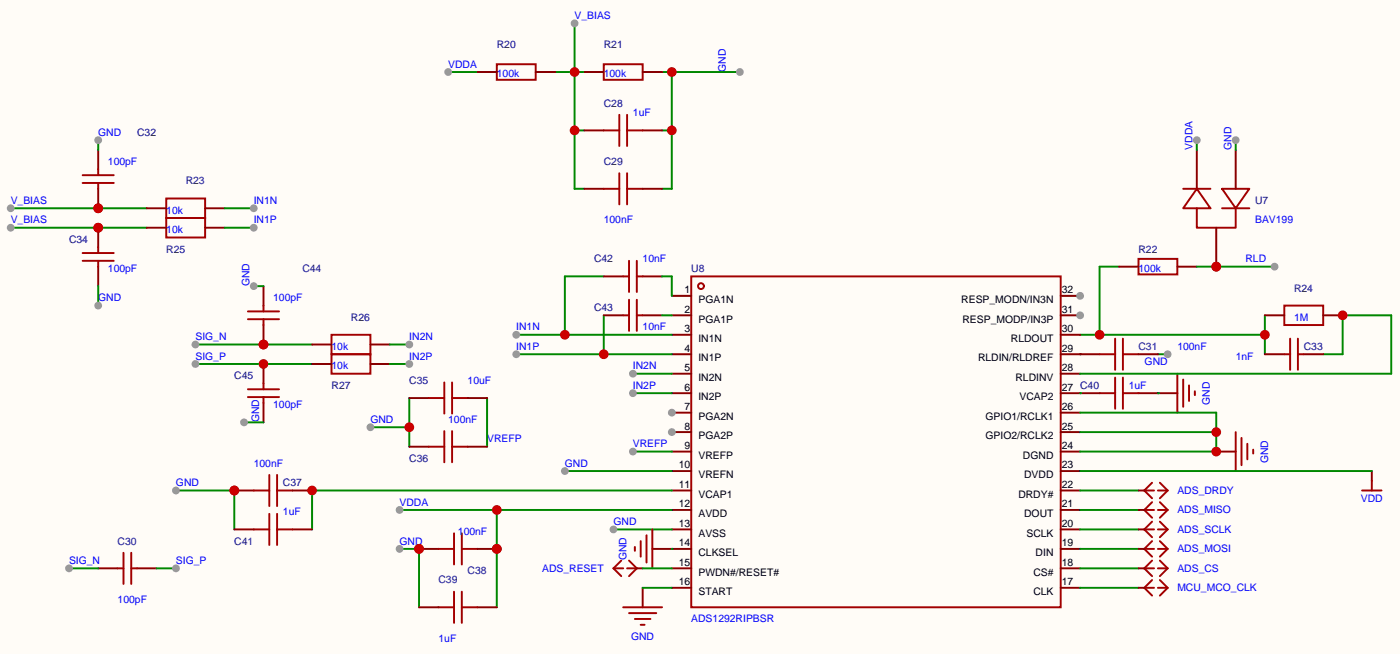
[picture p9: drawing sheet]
<svg xmlns="http://www.w3.org/2000/svg" width="183mm" height="85mm" viewBox="0 0 183 85" stroke-linecap="round" stroke-linejoin="round" font-family="sans-serif">
<path d="M0 0h182.9v85.3h-182.9z" fill="#fffcf7"/>
<path d="M86.5 9.4h10.1M86.5 17h1.3M87.8 9.4v15.2h-1.3M63.6 51.9v6.4" fill="none" stroke="#008700" stroke-width=".25"/>
<g fill="#c00">
<circle cx="87.8" cy="9.4" r=".63"/>
<circle cx="87.8" cy="17" r=".63"/>
</g>
<circle cx="96.6" cy="9.4" r=".51" fill="#999"/>
<path d="M151.3 46.2h1.2" fill="none" stroke="#008700" stroke-width=".25"/>
<circle cx="152.5" cy="46.2" r=".51" fill="#999"/>
<path d="M72.5 9.4h3.8M75.1 3v21.6h1.2M75.1 17h1.2" fill="none" stroke="#008700" stroke-width=".25"/>
<g fill="#c00">
<circle cx="75.1" cy="9.4" r=".63"/>
<circle cx="75.1" cy="17" r=".63"/>
</g>
<circle cx="75.1" cy="3" r=".51" fill="#999"/>
<path d="M25.5 45h15.3" fill="none" stroke="#008700" stroke-width=".25"/>
<circle cx="34.4" cy="45" r=".63" fill="#c00"/>
<circle cx="25.5" cy="45" r=".51" fill="#999"/>
<path d="M1.4 29.7h17.8" fill="none" stroke="#008700" stroke-width=".25"/>
<circle cx="12.8" cy="29.7" r=".63" fill="#c00"/>
<circle cx="1.4" cy="29.7" r=".51" fill="#999"/>
<path d="M146.2 34.8h-2.6v8.9M141.1 46.2h.1M141.1 43.7h24.1M165.2 41.1v5.1" fill="none" stroke="#008700" stroke-width=".25"/>
<g fill="#c00">
<circle cx="143.6" cy="43.7" r=".63"/>
<circle cx="165.2" cy="43.7" r=".63"/>
</g>
<path d="M1.4 27.2h17.8" fill="none" stroke="#008700" stroke-width=".25"/>
<circle cx="12.8" cy="27.2" r=".63" fill="#c00"/>
<circle cx="1.4" cy="27.2" r=".51" fill="#999"/>
<g fill="none" stroke="#a10000" stroke-width=".25">
<path d="M90.3 36.1h48.3v43.1h-48.3z"/>
<circle cx="91.6" cy="37.3" r=".38"/>
</g>
<path d="M87.8 38.6h2.5M87.8 41.1h2.5M87.8 43.7h2.5M87.8 46.2h2.5M87.8 48.8h2.5M87.8 51.3h2.5M87.8 53.8h2.5" fill="none" stroke="#870000" stroke-width=".25"/>
<circle cx="87.8" cy="53.8" r=".51" fill="#999"/>
<path d="M87.8 56.4h2.5" fill="none" stroke="#870000" stroke-width=".25"/>
<circle cx="87.8" cy="56.4" r=".51" fill="#999"/>
<g fill="none" stroke="#870000" stroke-width=".25">
<path d="M87.8 58.9h2.5M138.6 58.9h2.5M138.6 56.4h2.5M138.6 53.8h2.5M138.6 51.3h2.5M138.6 48.8h2.5M138.6 46.2h2.5M138.6 43.7h2.5M138.6 41.1h2.5M87.8 61.5h2.5M87.8 64h2.5M87.8 66.5h2.5"/>
<path d="M87.8 69.1h2.5M87.8 71.6h2.5M87.8 74.2h2.5M87.8 76.7h2.5M138.6 61.5h2.5M138.6 64h2.5M138.6 66.5h2.5M138.6 69.1h2.5M138.6 71.6h2.5M138.6 74.2h2.5M138.6 76.7h2.5"/>
</g>
<circle cx="141.1" cy="41.1" r=".51" fill="#999"/>
<path d="M138.6 38.6h2.5" fill="none" stroke="#870000" stroke-width=".25"/>
<circle cx="141.1" cy="38.6" r=".51" fill="#999"/>
<path d="M58.5 9.4h3.9M141.1 71.6h7.6M141.1 69.1h7.6M141.1 66.5h7.6M141.1 64h7.6" fill="none" stroke="#008700" stroke-width=".25"/>
<circle cx="58.5" cy="9.4" r=".51" fill="#999"/>
<path d="M32.4 41.7h4M32.4 40.6h4" fill="none" stroke="#a10000" stroke-width=".25"/>
<path d="M34.4 42.4v2.6" fill="none" stroke="#870000" stroke-width=".25"/>
<circle cx="34.4" cy="45" r=".63" fill="#c00"/>
<path d="M12.8 24.6v2.6M34.4 37.3v2.6M34.4 47.5v2.5M34.4 52.6v2.5M12.8 74.2h2.6M17.9 74.2h2.5" fill="none" stroke="#870000" stroke-width=".25"/>
<path d="M10.8 23.9h4.1M10.8 22.9h4.1M34.4 39.9v.7M32.4 50.8h4M32.4 51.8h4M34.4 41.7v.7M34.4 50v.8M34.4 51.8v.8M15.4 74.2h.7M16.1 72.1v4.1M17.1 72.1v4.1M17.1 74.2h.8" fill="none" stroke="#a10000" stroke-width=".25"/>
<circle cx="12.8" cy="27.2" r=".63" fill="#c00"/>
<path d="M12.8 19.6v2.5M12.8 29.7v2.6" fill="none" stroke="#870000" stroke-width=".25"/>
<path d="M10.8 33h4.1M10.8 34h4.1M12.8 22.1v.8M12.8 23.9v.7" fill="none" stroke="#a10000" stroke-width=".25"/>
<circle cx="12.8" cy="29.7" r=".63" fill="#c00"/>
<path d="M12.8 34.8v2.5" fill="none" stroke="#870000" stroke-width=".25"/>
<path d="M12.8 32.3v.7M12.8 34v.8" fill="none" stroke="#a10000" stroke-width=".25"/>
<path d="M20.4 74.2h2.6" fill="none" stroke="#008700" stroke-width=".25"/>
<circle cx="23" cy="74.2" r=".51" fill="#999"/>
<path d="M9 74.2h3.8" fill="none" stroke="#008700" stroke-width=".25"/>
<circle cx="9" cy="74.2" r=".51" fill="#999"/>
<path d="M31.9 55.1h2.5" fill="none" stroke="#008700" stroke-width=".25"/>
<circle cx="31.9" cy="55.1" r=".51" fill="#999"/>
<path d="M12.8 37.3v2.6" fill="none" stroke="#008700" stroke-width=".25"/>
<circle cx="12.8" cy="39.9" r=".51" fill="#999"/>
<path d="M33.1 37.3h1.3" fill="none" stroke="#008700" stroke-width=".25"/>
<circle cx="33.1" cy="37.3" r=".51" fill="#999"/>
<path d="M12.8 18.3v1.3" fill="none" stroke="#008700" stroke-width=".25"/>
<circle cx="12.8" cy="18.3" r=".51" fill="#999"/>
<path d="M25.5 47.5h15.3" fill="none" stroke="#008700" stroke-width=".25"/>
<circle cx="34.4" cy="47.5" r=".63" fill="#c00"/>
<circle cx="25.5" cy="47.5" r=".51" fill="#999"/>
<path d="M52.2 66.5h35.6M64.9 66.5v12.7" fill="none" stroke="#008700" stroke-width=".25"/>
<g fill="#c00">
<circle cx="64.9" cy="66.5" r=".63"/>
<circle cx="64.9" cy="71.6" r=".63"/>
</g>
<circle cx="52.2" cy="66.5" r=".51" fill="#999"/>
<path d="M52.2 71.6h2.5v7.6" fill="none" stroke="#008700" stroke-width=".25"/>
<circle cx="54.7" cy="71.6" r=".63" fill="#c00"/>
<circle cx="52.2" cy="71.6" r=".51" fill="#999"/>
<path d="M21.7 28.4h5.1v2.6h-5.1zM21.7 25.9h5.1v2.5h-5.1zM43.3 46.2h5.1v2.6h-5.1zM43.3 43.7h5.1v2.5h-5.1z" fill="none" stroke="#a10000" stroke-width=".25"/>
<path d="M19.2 29.7h2.5M19.2 27.2h2.5M26.8 29.7h2.5M26.8 27.2h2.5M40.8 47.5h2.5M40.8 45h2.5M48.4 47.5h2.5M48.4 45h2.5" fill="none" stroke="#870000" stroke-width=".25"/>
<path d="M78.9 36.1h-5.1v7.6M67.4 43.7h20.4" fill="none" stroke="#008700" stroke-width=".25"/>
<circle cx="73.8" cy="43.7" r=".63" fill="#c00"/>
<circle cx="67.4" cy="43.7" r=".51" fill="#999"/>
<path d="M67.4 46.2h20.4M78.9 41.1v5.1" fill="none" stroke="#008700" stroke-width=".25"/>
<circle cx="78.9" cy="46.2" r=".63" fill="#c00"/>
<circle cx="67.4" cy="46.2" r=".51" fill="#999"/>
<path d="M23 64h7.6v5.1M87.8 64h-47v5.1" fill="none" stroke="#008700" stroke-width=".25"/>
<circle cx="30.6" cy="64" r=".63" fill="#c00"/>
<circle cx="23" cy="64" r=".51" fill="#999"/>
<path d="M73.8 61.5h14" fill="none" stroke="#008700" stroke-width=".25"/>
<circle cx="73.8" cy="61.5" r=".51" fill="#999"/>
<path d="M48.4 55.8h5.1M53.5 51.9v6.4" fill="none" stroke="#008700" stroke-width=".25"/>
<circle cx="53.5" cy="55.8" r=".63" fill="#c00"/>
<circle cx="48.4" cy="55.8" r=".51" fill="#999"/>
<path d="M80.1 69.1h7.7" fill="none" stroke="#008700" stroke-width=".25"/>
<circle cx="80.1" cy="69.1" r=".51" fill="#999"/>
<path d="M141.1 53.8h17.8v5.1h-17.8M141.1 56.4h17.8M141.1 76.7h7.6" fill="none" stroke="#008700" stroke-width=".25"/>
<g fill="none" stroke="#a10000" stroke-width=".25">
<path d="M167.8 39.9h5v2.5h-5zM153.8 48.8v5M154.6 49.5v3.6M155.3 50.3v2M156.1 51.1v.5M161.4 56.4v5.1M162.2 57.1v3.6M162.9 57.9v2M163.7 58.7v.5M81.4 79.2h5.1M82.9 71.4v.5M83.7 70.6v2"/>
<path d="M84.5 69.8v3.6M85.2 69.1v5.1M82.2 80h3.5M82.9 80.8h2.1M83.7 81.5h.5"/>
</g>
<path d="M151.3 51.3h2.5M158.9 58.9h2.5M165.2 41.1h2.6M172.8 41.1h2.6M83.9 76.7v2.5M85.2 71.6h2.6" fill="none" stroke="#870000" stroke-width=".25"/>
<g fill="#c00">
<circle cx="158.9" cy="58.9" r=".63"/>
<circle cx="158.9" cy="56.4" r=".63"/>
</g>
<path d="M62.4 9.4h2.5M70 9.4h2.5M76.3 9.4h2.6M83.9 9.4h2.6M83.2 74.2h.7M148.7 71.6h.8M148.7 66.5h.8M148.7 69.1h.8M148.7 74.2h.8M148.7 64h.8M148.7 76.7h.8M179.2 61.5v1.2" fill="none" stroke="#870000" stroke-width=".25"/>
<g fill="none" stroke="#a10000" stroke-width=".25">
<path d="M64.9 8.4h5.1v2h-5.1zM78.9 8.4h5v2h-5zM80.1 74.2h1.3M80.1 74.2l1.1 1M81.2 73.2l-1.1 1M81.9 74.2h1.3M82.2 73.2l1 1M83.2 74.2l-1 1M149.5 64h1.2M149.5 71.6l1 1M149.5 71.6h1.2M149.5 66.5l1 1.1"/>
<path d="M149.5 66.5h1.2M149.5 69.1l1 1M149.5 69.1h1.2M149.5 74.2l1 1M149.5 74.2h1.2M149.5 64l1 1M149.5 76.7l1 1M149.5 76.7h1.2M150.5 70.6l-1 1M150.5 65.5l-1 1M150.5 68.1l-1 1M150.5 73.2l-1 1"/>
<path d="M150.5 63l-1 1M150.5 75.7l-1 1M151.3 64h1.2M151.3 71.6h1.2M151.3 66.5h1.2M151.3 69.1h1.2M151.3 74.2h1.2M151.3 76.7h1.2M151.5 70.6l1 1M151.5 65.5l1 1M151.5 68.1l1 1M151.5 73.2l1 1"/>
<path d="M151.5 63l1 1M151.5 75.7l1 1M152.5 71.6l-1 1M152.5 66.5l-1 1.1M152.5 69.1l-1 1M152.5 74.2l-1 1M152.5 64l-1 1M152.5 76.7l-1 1M177.9 64h2.6M179.2 62.7v1.3"/>
</g>
<path d="M172.8 46.2h2.6v-5.1h6.3v7.7h-40.6M83.9 74.2h3.9M83.9 76.7h3.9M141.1 61.5h38.1M141.1 74.2h7.6" fill="none" stroke="#008700" stroke-width=".25"/>
<circle cx="175.4" cy="41.1" r=".63" fill="#c00"/>
<path d="M148.7 33.8h5.1v2h-5.1z" fill="none" stroke="#a10000" stroke-width=".25"/>
<path d="M146.2 34.8h2.5M153.8 34.8h2.5" fill="none" stroke="#870000" stroke-width=".25"/>
<path d="M156.3 34.8h10.2" fill="none" stroke="#008700" stroke-width=".25"/>
<circle cx="158.9" cy="34.8" r=".63" fill="#c00"/>
<circle cx="166.5" cy="34.8" r=".51" fill="#999"/>
<path d="M35.2 62v4" fill="none" stroke="#a10000" stroke-width=".25"/>
<path d="M30.6 64h2.5" fill="none" stroke="#870000" stroke-width=".25"/>
<circle cx="30.6" cy="64" r=".63" fill="#c00"/>
<path d="M36.2 64h2M36.2 62v4" fill="none" stroke="#a10000" stroke-width=".25"/>
<path d="M38.2 64h2.6" fill="none" stroke="#870000" stroke-width=".25"/>
<circle cx="40.8" cy="64" r=".63" fill="#c00"/>
<path d="M56 58.3h2M58 56.3v4M59.1 58.3h2M59.1 56.3v4M33.1 64h2.1M59.3 69.6v4.1" fill="none" stroke="#a10000" stroke-width=".25"/>
<path d="M53.5 58.3h2.5M61.1 58.3h2.5M54.7 71.6h2.6" fill="none" stroke="#870000" stroke-width=".25"/>
<circle cx="54.7" cy="71.6" r=".63" fill="#c00"/>
<path d="M60.3 71.6h2.1M60.3 69.6v4.1" fill="none" stroke="#a10000" stroke-width=".25"/>
<path d="M62.4 71.6h2.5" fill="none" stroke="#870000" stroke-width=".25"/>
<circle cx="64.9" cy="71.6" r=".63" fill="#c00"/>
<path d="M78.9 24.6h2M80.9 22.6v4.1M81.9 24.6h2M81.9 22.6v4.1M156.3 27.2v2.5h5.1v-2.5M143.6 46.2h2.1M145.7 44.2v4.1M146.7 46.2h2M146.7 44.2v4.1M57.3 71.6h2" fill="none" stroke="#a10000" stroke-width=".25"/>
<path d="M76.3 24.6h2.6M83.9 24.6h2.6M158.9 29.7v5.1M141.1 46.2h2.5M148.7 46.2h2.6" fill="none" stroke="#870000" stroke-width=".25"/>
<circle cx="158.9" cy="34.8" r=".63" fill="#c00"/>
<path d="M156.3 19.6v5M161.4 19.6v5" fill="none" stroke="#870000" stroke-width=".25"/>
<path d="M154.6 24.6h3.5M156.3 24.6l1.8 2.6h-3.5zM159.6 24.6h3.6l-1.8 2.6zM159.6 27.2h3.6" fill="none" stroke="#a10000" stroke-width=".25"/>
<path d="M156.3 18.3v1.3" fill="none" stroke="#008700" stroke-width=".25"/>
<circle cx="156.3" cy="18.3" r=".51" fill="#999"/>
<path d="M161.4 18.3v1.3" fill="none" stroke="#008700" stroke-width=".25"/>
<circle cx="161.4" cy="18.3" r=".51" fill="#999"/>
<g fill="none" stroke="#a10000" stroke-width=".25">
<path d="M78.9 17h2M80.9 15v4M81.9 15v4M81.9 17h2M81.4 36.1h.8M82.2 34v4.1M82.2 39.1v4.1M83.2 34v4.1M83.2 39.1v4.1M83.2 36.1h.7M56 51.9h2M58 49.9v4.1"/>
<path d="M59.1 51.9h2M59.1 49.9v4.1M81.4 41.1h.8M83.2 41.1h.7M143.6 51.3h2.1M145.7 49.3v4M146.7 49.3v4M146.7 51.3h2M167.8 46.2h.7M168.5 44.2v4.1M169.5 44.2v4.1M169.5 46.2h.8"/>
<path d="M33.1 69.1h2.1M35.2 67.1v4M36.2 67.1v4M36.2 69.1h2M57.3 79.2h2M59.3 77.2v4.1M60.3 77.2v4.1M60.3 79.2h2.1"/>
</g>
<g fill="none" stroke="#870000" stroke-width=".25">
<path d="M76.3 17h2.6M83.9 17h2.6M78.9 36.1h2.5M83.9 36.1h2.6M53.5 51.9h2.5M61.1 51.9h2.5M78.9 41.1h2.5M83.9 41.1h2.6M141.1 51.3h2.5M148.7 51.3h2.6M165.2 46.2h2.6M170.3 46.2h2.5"/>
<path d="M30.6 69.1h2.5M38.2 69.1h2.6M54.7 79.2h2.6M62.4 79.2h2.5"/>
</g>
<path d="M86.5 36.1h1.3v2.5M82.7 48.8h5.1M86.5 41.1h1.3M141.1 51.3h.1M151.3 51.3h.1M87.8 71.6h.1" fill="none" stroke="#008700" stroke-width=".25"/>
<circle cx="82.7" cy="48.8" r=".51" fill="#999"/>
<path d="M82.7 51.3h5.1" fill="none" stroke="#008700" stroke-width=".25"/>
<circle cx="82.7" cy="51.3" r=".51" fill="#999"/>
<path d="M29.3 29.7h3.8" fill="none" stroke="#008700" stroke-width=".25"/>
<circle cx="33.1" cy="29.7" r=".51" fill="#999"/>
<path d="M29.3 27.2h3.8" fill="none" stroke="#008700" stroke-width=".25"/>
<circle cx="33.1" cy="27.2" r=".51" fill="#999"/>
<path d="M50.9 45h2.6" fill="none" stroke="#008700" stroke-width=".25"/>
<circle cx="53.5" cy="45" r=".51" fill="#999"/>
<path d="M50.9 47.5h2.6" fill="none" stroke="#008700" stroke-width=".25"/>
<circle cx="53.5" cy="47.5" r=".51" fill="#999"/>
<path d="M82.7 58.9h5.1" fill="none" stroke="#008700" stroke-width=".25"/>
<circle cx="82.7" cy="58.9" r=".51" fill="#999"/>
<g font-size="1.4" fill="#00f">
<text x="75.1" y="2.5">V_BIAS</text>
<text x="58.5" y="8.8">VDDA</text>
<text x="64.9" y="10.1">100k</text>
<text x="78.9" y="10.1">100k</text>
<text x="94.8" y="9.4" transform="rotate(-90 94.8 9.4)">GND</text>
<text x="12.8" y="17.7">GND</text>
<text x="82.7" y="15.2">1uF</text>
<text x="14.1" y="21.5">100pF</text>
<text x="155.8" y="19.6" transform="rotate(-90 155.8 19.6)">VDDA</text>
<text x="160.9" y="19.6" transform="rotate(-90 160.9 19.6)">GND</text>
<text x="1.4" y="29.2">V_BIAS</text>
<text x="1.4" y="26.6">V_BIAS</text>
<text x="21.7" y="27.9">10k</text>
<text x="33.1" y="29.2">IN1P</text>
<text x="33.1" y="26.6">IN1N</text>
<text x="78.9" y="29.2">100nF</text>
<text x="164" y="29.2">BAV199</text>
<text x="14.1" y="35.5">100pF</text>
<text x="21.7" y="30.4">10k</text>
<text x="83.9" y="34.2">10nF</text>
<text x="148.7" y="35.5">100k</text>
<text x="162.7" y="34.2">RLD</text>
<text x="12.8" y="39.3">GND</text>
<text x="32.6" y="37.3" transform="rotate(-90 32.6 37.3)">GND</text>
<text x="35.7" y="39.3">100pF</text>
<text x="169" y="41.9">1M</text>
<text x="25.5" y="44.4">SIG_N</text>
<text x="25.5" y="46.9">SIG_P</text>
<text x="43.3" y="45.7">10k</text>
<text x="53.5" y="44.4">IN2N</text>
<text x="53.5" y="46.9">IN2P</text>
<text x="67.4" y="43.1">IN1N</text>
<text x="67.4" y="45.7">IN1P</text>
<text x="83.9" y="43.1">10nF</text>
<text x="149.5" y="47.7">GND</text>
<text x="153.8" y="45.7">100nF</text>
<text x="161.4" y="46.9">1nF</text>
<text x="35.7" y="53.3">100pF</text>
<text x="43.3" y="48.2">10k</text>
<text x="61.1" y="50.1">10uF</text>
<text x="82.7" y="48.2">IN2N</text>
<text x="82.7" y="50.7">IN2P</text>
<text x="147.4" y="50.7">1uF</text>
<text x="158.1" y="52.8" transform="rotate(-90 158.1 52.8)">GND</text>
<text x="33.9" y="55.1" transform="rotate(-90 33.9 55.1)">GND</text>
<text x="48.4" y="55.2">GND</text>
<text x="58.5" y="55.2">100nF</text>
<text x="63.6" y="57.7">VREFP</text>
<text x="82.7" y="58.4">VREFP</text>
<text x="23" y="63.4">GND</text>
<text x="33.1" y="60.9">100nF</text>
<text x="52.2" y="66">VDDA</text>
<text x="73.8" y="60.9">GND</text>
<text x="153.8" y="64.5">ADS_DRDY</text>
<text x="165.7" y="60.4" transform="rotate(-90 165.7 60.4)">GND</text>
<text x="177.8" y="65.5">VDD</text>
<text x="37" y="67.3">1uF</text>
<text x="52.2" y="71.1">GND</text>
<text x="59.8" y="69.8">100nF</text>
<text x="80.1" y="68.5">GND</text>
<text x="153.8" y="67">ADS_MISO</text>
<text x="153.8" y="69.5">ADS_SCLK</text>
<text x="9" y="73.6">SIG_N</text>
<text x="23" y="73.6">SIG_P</text>
<text x="70.8" y="74.6">ADS_RESET</text>
<text x="81.9" y="73.1" transform="rotate(-90 81.9 73.1)">GND</text>
<text x="153.8" y="72.1">ADS_MOSI</text>
<text x="153.8" y="74.6">ADS_CS</text>
<text x="153.8" y="77.2">MCU_MCO_CLK</text>
<text x="15.4" y="78.7">100pF</text>
<text x="57.3" y="83.8">1uF</text>
<text x="82.4" y="83.5">GND</text>
<text x="90.3" y="81.2">ADS1292RIPBSR</text>
</g>
<g font-size="1.4" fill="#000080">
<text x="64.9" y="6.3">R20</text>
<text x="78.9" y="6.3">R21</text>
<text x="17.9" y="17.7">C32</text>
<text x="78.9" y="13.9">C28</text>
<text x="78.9" y="21.5">C29</text>
<text x="24.3" y="24.1">R23</text>
<text x="164" y="26.6">U7</text>
<text x="9" y="31.7">C34</text>
<text x="21.7" y="33">R25</text>
<text x="39.5" y="35.5">C44</text>
<text x="77.6" y="34.2">C42</text>
<text x="90.3" y="35.5">U8</text>
<text x="148.7" y="33">R22</text>
<text x="45.8" y="41.9">R26</text>
<text x="77.6" y="40.6">C43</text>
<text x="169" y="38">R24</text>
<text x="148.7" y="45.7">C31</text>
<text x="170.3" y="45.7">C33</text>
<text x="30.6" y="49.5">C45</text>
<text x="43.3" y="50.7">R27</text>
<text x="53.5" y="50.1">C35</text>
<text x="37" y="63.4">C37</text>
<text x="53.5" y="60.3">C36</text>
<text x="15.4" y="71.1">C30</text>
<text x="30.6" y="71.1">C41</text>
<text x="57.3" y="76.1">C39</text>
<text x="61.1" y="74.9">C38</text>
</g>
<g font-size="1.4">
<text x="89.4" y="38.3">1</text>
<text x="89.4" y="40.8">2</text>
<text x="91.2" y="39.5">PGA1N</text>
<text x="125.6" y="39.5">RESP_MODN/IN3N</text>
<text x="138.7" y="40.8">31</text>
<text x="138.7" y="38.3">32</text>
<text x="89.4" y="43.4">3</text>
<text x="89.4" y="45.9">4</text>
<text x="91.2" y="42.1">PGA1P</text>
<text x="91.2" y="44.6">IN1N</text>
<text x="91.2" y="47.2">IN1P</text>
<text x="125.7" y="42.1">RESP_MODP/IN3P</text>
<text x="127.8" y="47.2">RLDIN/RLDREF</text>
<text x="132" y="44.6">RLDOUT</text>
<text x="138.7" y="45.9">29</text>
<text x="138.7" y="43.4">30</text>
<text x="89.4" y="48.4">5</text>
<text x="89.4" y="51">6</text>
<text x="89.4" y="53.5">7</text>
<text x="91.2" y="49.7">IN2N</text>
<text x="91.2" y="52.2">IN2P</text>
<text x="132.6" y="49.7">RLDINV</text>
<text x="133.2" y="52.2">VCAP2</text>
<text x="138.7" y="53.5">26</text>
<text x="138.7" y="51">27 C40</text>
<text x="138.7" y="48.4">28</text>
<text x="89.4" y="56.1">8</text>
<text x="89.4" y="58.6">9</text>
<text x="91.2" y="54.8">PGA2N</text>
<text x="91.2" y="57.3">PGA2P</text>
<text x="91.2" y="59.9">VREFP</text>
<text x="128.7" y="57.3">GPIO2/RCLK2</text>
<text x="128.7" y="54.8">GPIO1/RCLK1</text>
<text x="133.6" y="59.9">DGND</text>
<text x="138.7" y="58.6">24</text>
<text x="138.7" y="56.1">25</text>
<text x="88.7" y="61.1">10</text>
<text x="88.7" y="63.7">11</text>
<text x="91.2" y="62.4">VREFN</text>
<text x="91.2" y="64.9">VCAP1</text>
<text x="133" y="64.9">DRDY#</text>
<text x="133.8" y="62.4">DVDD</text>
<text x="138.7" y="63.7">22</text>
<text x="138.7" y="61.1">23</text>
<text x="88.7" y="66.2">12</text>
<text x="88.7" y="68.8">13</text>
<text x="88.7" y="71.3">14</text>
<text x="91.2" y="67.5">AVDD</text>
<text x="91.2" y="70">AVSS</text>
<text x="133.8" y="67.5">DOUT</text>
<text x="134.1" y="70">SCLK</text>
<text x="138.7" y="71.3">19</text>
<text x="138.7" y="68.8">20</text>
<text x="138.7" y="66.2">21</text>
<text x="88.7" y="73.8">15</text>
<text x="88.7" y="76.4">16</text>
<text x="91.2" y="72.6">CLKSEL</text>
<text x="91.2" y="75.1">PWDN#/RESET#</text>
<text x="91.2" y="77.6">START</text>
<text x="135" y="77.6">CLK</text>
<text x="135" y="75.1">CS#</text>
<text x="135.3" y="72.6">DIN</text>
<text x="138.7" y="76.4">17</text>
<text x="138.7" y="73.8">18</text>
</g>
</svg>
